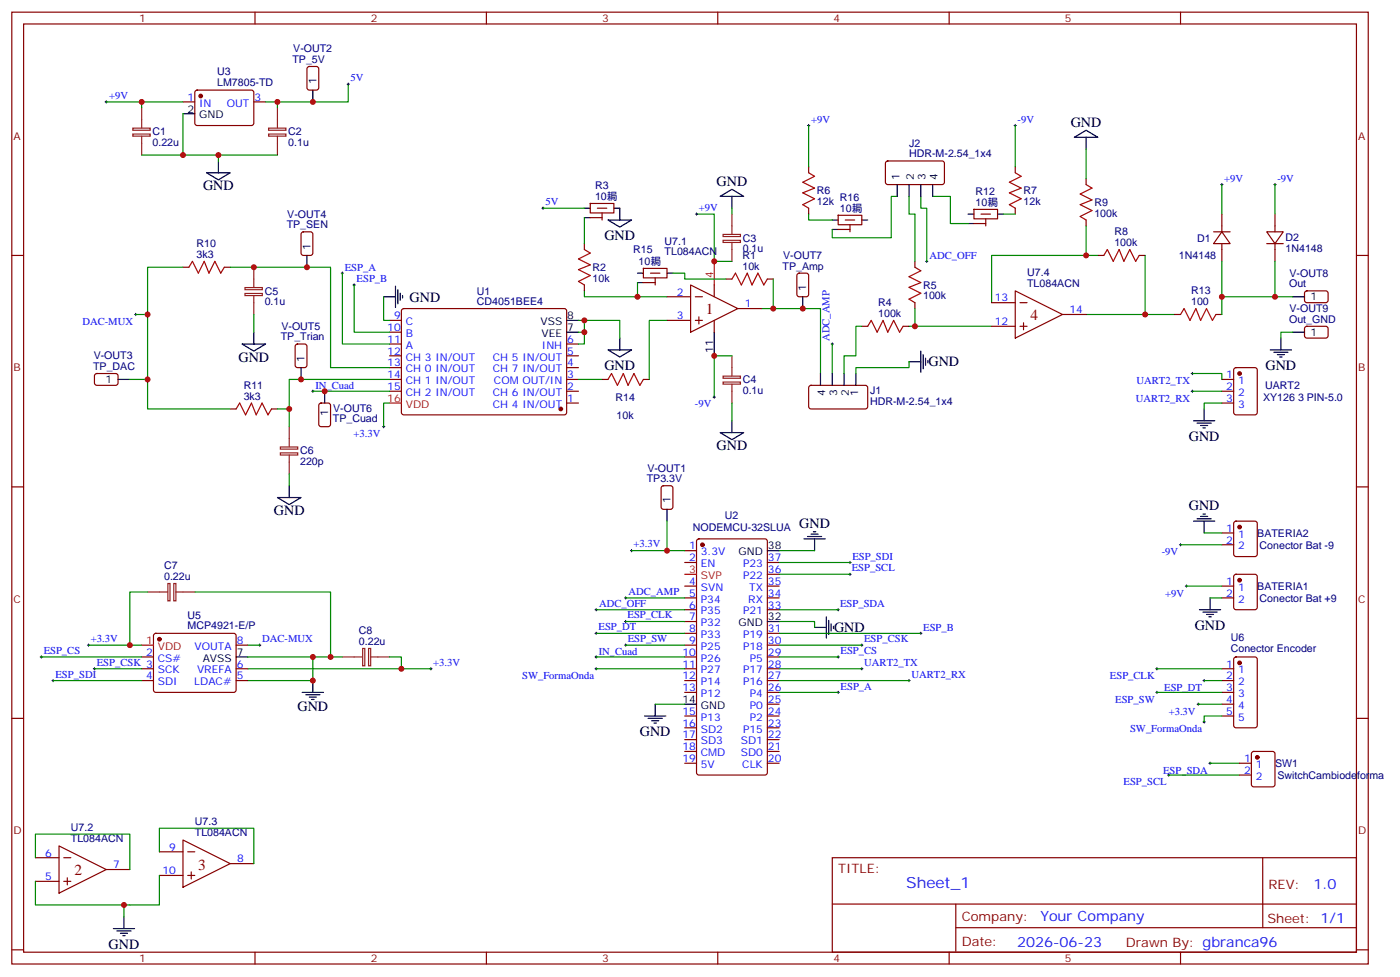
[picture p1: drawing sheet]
<svg xmlns="http://www.w3.org/2000/svg" width="418mm" height="292mm" viewBox="0 0 418 292" stroke-linecap="round" stroke-linejoin="round" font-family="sans-serif">
<g fill="none" stroke="#870000" stroke-width=".35">
<path d="M3.5 3.6h405.4v284.4h-405.4zM7.1 7.2h398.2v277.2h-398.2zM76.2 3.6v3.6M145.3 3.6v3.6M214.5 3.6v3.6M283.6 3.6v3.6M352.8 3.6v3.6M54.7 30.4h3.5M58.4 27.1l.5-.2 16.5 .1 .4 .6v9.5l-.7 .4-16.5-.1-.4-.6v-9.2zM75.8 30.4h3.6M92 20.1l.4-.2h2.1l.7 .4v5.9l-.4 .7h-2.4l-.6-.4-.1-5.9zM241.7 49.8v1.8"/>
<path d="M264.8 48.3l.5-.2h16.5l.4 .7v5.9l-.7 .4h-16.5l-.4-.7v-5.6zM303.4 49.8v1.8M324.6 53.4v1.7M3.5 76.3h3.6M54.7 79.8h1.7M67 79.8h1.8M90.2 69.5l.5-.2h2.1l.6 .4 .1 5.9-.5 .7h-2.3l-.7-.5v-5.8zM174.6 72.8v1.7M176.4 65h3.5M176.4 60.8h7v2.8h-7zM178.5 62.2h2.8M179.9 63.6v2.1"/>
<path d="M241.7 62.2v1.8M250.5 68.5h3.5M250.5 64.3h7v2.8h-7zM252.6 65.7h2.8M254 67.1v2.2M273.4 78.1v1.7M291 66.8h3.6M291 62.6l7.1-.1v2.9h-7zM293.2 64h2.8M294.6 65.4v2.1M303.4 62.2v1.8M324.6 65.7v1.8"/>
<path d="M328.1 76.3h1.7M340.4 76.3h1.8M362.7 69.3h4.9M365.1 69.3l2.5 3.5h-4.9zM365.1 64v5.3M365.1 72.8v5.3M378.5 69.3h5l-2.5 3.5zM378.5 72.8h5M381 64v5.3M381 72.8v5.3M405.3 76.3h3.6M116.4 95.7h3.5"/>
<path d="M116.4 99.2h3.5M120.2 92.4l.4-.2h48.3l.4 .7v30.6l-.7 .4h-48.2l-.5-.7v-30.3zM174.6 85.1v1.8M192.3 84.4h3.5M192.3 80.2h7v2.8h-7zM194.4 81.6h2.8M195.8 83v2.1M199.3 95.7h7.1M199.3 88.7h7.1M206.4 85.1l14.1 7.1-14.1 7zM207.8 95.7h2.1M207.8 88.7h2.1"/>
<path d="M208.8 94.7v2.1M213.4 85.1v3.6M213.4 95.7v3.5M217 83.4h1.7M220.5 92.2h7M229.3 83.4h1.8M238.4 81.8l.4-.2h2.1l.7 .4 .1 5.9-.5 .7-2.4 .1-.6-.5-.1-5.9zM257.5 97.5h1.8M269.9 97.5h1.7M273.4 90.4v1.8M296.3 97.5h7.1M296.3 90.4h7.1"/>
<path d="M303.4 86.9l14.1 7-14.1 7.1zM304.8 97.5h2.1M304.8 90.4h2.1M305.9 96.4v2.1M317.5 93.9h7.1M351 93.9h1.8M363.4 93.9h1.7M390.1 87.1l.4-.2h5.9l.5 .7-.1 2.4-.6 .4h-5.9l-.5-.7v-2.1zM390.1 97.7l.4-.2h5.9l.5 .7-.1 2.4-.6 .4-5.9-.1-.5-.6v-2.1zM28.5 111.8l.4-.2h5.9l.5 .7-.1 2.4-.6 .4-5.9-.1-.5-.6v-2.1zM88.4 103l.5-.2h2.1l.7 .4v5.9l-.4 .7h-2.4l-.7-.4v-5.9zM116.4 116.9h3.5"/>
<path d="M116.4 113.3h3.5M116.4 109.8h3.5M116.4 106.3h3.5M116.4 102.8h3.5M169.3 116.9h3.6M169.3 113.3h3.6M169.3 109.8h3.6M169.3 106.3h3.6M169.3 102.8h3.6M179.9 113.3h1.8M192.3 113.3h1.7M241.9 115.3l.5-.2 16.5 .1 .4 .6-.1 5.9-.6 .5-16.5-.1-.4-.6v-5.7z"/>
<path d="M365.1 116.9h3.6M365.1 113.3h3.6M368.9 110l.5-.2h5.6l.7 .5v12.9l-.5 .7h-5.8l-.7-.4v-13zM68.8 122.2h1.8M81.1 122.2h1.8M95.5 120.6l.5-.2h2.1l.6 .4 .1 6-.5 .6-2.3 .1-.7-.5-.1-5.9zM169.3 120.4h3.6M365.1 120.4h3.6M3.5 145.5h3.6M197.8 145.3l.5-.2h2.1l.6 .4 .1 5.9-.5 .7-2.3 .1-.7-.5v-5.9zM365.1 159.2h3.6M368.9 155.9l.5-.2h5.6l.7 .4v9.5l-.5 .6-5.8 .1-.7-.5v-9.4z"/>
<path d="M405.3 145.5h3.6M204.6 164.5h3.5M204.6 168h3.5M204.6 175.1h3.5M204.6 178.6h3.5M208.4 161.2l.4-.2h19.8l.7 .4v69.4l-.5 .7h-20l-.6-.4-.1-69.4zM229.3 168h3.5M229.3 175.1h3.5M229.3 178.6h3.5M229.3 171.6h3.5M365.1 175.1h3.6M365.1 178.6h3.6"/>
<path d="M365.1 162.7h3.6M368.9 171.8l.5-.2h5.6l.7 .4v9.4l-.5 .7h-5.8l-.7-.4v-9.4zM42.3 196.3h3.6M42.3 199.8h3.6M46.1 189.4l.5-.2h23.2l.5 .2 .3 .5-.1 16.5-.7 .4h-23.5l-.4-.7v-16.2zM70.6 199.8h3.5M70.6 192.7h3.5M204.6 196.3h3.5M204.6 199.8h3.5M204.6 192.7h3.5M204.6 182.1h3.5M204.6 185.7h3.5"/>
<path d="M204.6 189.2h3.5M229.3 196.3h3.5M229.3 199.8h3.5M229.3 192.7h3.5M229.3 182.1h3.5M229.3 189.2h3.5M365.1 199.8h3.6M368.9 196.5l.5-.2h5.6l.7 .4v20l-.5 .7h-5.8l-.7-.4v-20zM3.5 214.6h3.6M42.3 203.3h3.6M70.6 203.3h3.5M204.6 203.3h3.5"/>
<path d="M204.6 206.8h3.5M204.6 213.9h3.5M204.6 217.4h3.5M229.3 203.3h3.5M229.3 206.8h3.5M229.3 210.4h3.5M229.3 213.9h3.5M229.3 217.4h3.5M365.1 203.3h3.6M365.1 206.8h3.6M365.1 210.4h3.6M365.1 213.9h3.6"/>
<path d="M405.3 214.6h3.6M204.6 220.9h3.5M204.6 224.5h3.5M204.6 228h3.5M229.3 220.9h3.5M229.3 224.5h3.5M229.3 228h3.5M370.4 228h3.5M370.4 231.5h3.5M374.2 224.7l.4-.2h5.7l.6 .4 .1 9.5-.5 .6-5.9 .1-.6-.5-.1-9.4zM10.6 256.2h7M17.6 252.7l14.1 7.1-14.1 7z"/>
<path d="M19 256.2h2.2M31.7 259.8h7.1M47.6 254.5h7.1M54.7 250.9l14.1 7.1-14.1 7zM56.1 254.5h2.1M68.8 258h7M248.7 256.2h156.6v28.2h-156.6zM377.3 256.2v20.9M10.6 263.3h7M19 263.3h2.2M20.1 262.2v2.1M47.6 261.5h7.1"/>
<path d="M56.1 261.5h2.1M57.1 260.5v2.1M248.7 270.1h156.5M285.6 277.1h119.6M285.6 270.1v14.1M3.5 283.7h3.6M76.2 284.4v3.6M145.3 284.4v3.6M214.5 284.4v3.6M283.6 284.4v3.6M352.8 284.4v3.6M405.3 283.7h3.6"/>
</g>
<g fill="#870000" stroke="#870000" stroke-width=".35">
<circle cx="167.6" cy="122.2" r=".53"/>
<circle cx="60" cy="28.7" r=".53"/>
<circle cx="47.6" cy="191" r=".53"/>
<circle cx="370.4" cy="198" r=".53"/>
<circle cx="209.9" cy="162.7" r=".53"/>
<circle cx="370.4" cy="173.3" r=".53"/>
<circle cx="370.4" cy="157.4" r=".53"/>
<circle cx="370.4" cy="111.6" r=".53"/>
<circle cx="375.7" cy="226.2" r=".53"/>
</g>
<g fill="none" stroke="#000" stroke-width=".35">
<path d="M54.7 34h3.5M93.5 26.9v3.5M61.7 51.6h7.1l-3.5 2.1zM65.3 48.1v3.5M215.2 58.7l3.5-2.1 3.5 2.1zM218.7 58.7v3.5M268.1 55.1v3.6M271.6 55.1v3.6M275.2 55.1v3.6M278.7 55.1v3.6M321 41l3.6-2.1 3.5 2.1zM324.6 41v3.6"/>
<path d="M91.7 76.3v3.5M174.6 62.2h1.8M174.6 65h1.8M181.7 65.7h7l-3.5 2.1zM183.4 62.2h1.8v3.5M248.7 65.7h1.8M248.7 68.5h1.8M257.5 65.7h1.8M289.3 64h1.7M289.3 66.8h1.7M298.1 64h1.8M75.8 99.2v3.6"/>
<path d="M114.7 88.7h3.5M118.2 85.5v6.3M118.9 86.5v4.3M119.6 87.6v2.1M120.3 88.3v.7M169.3 99.2h3.6M169.3 95.7h3.6M190.5 81.6h1.8M190.5 84.4h1.8M199.3 81.6h1.8M213.4 99.2v7.1M239.9 88.7v3.5"/>
<path d="M386.3 99.2h3.5M386.3 88.7h3.5M35.3 113.3h3.5M72.3 102.8h7.1l-3.6 2.1zM90 109.8v3.5M97 116.9v3.5M181.7 104.5h7l-3.5 2.1zM185.2 101v3.5M245.2 111.6v3.5M248.7 111.6v3.5M252.2 111.6v3.5M255.8 111.6v3.5"/>
<path d="M271.6 108.1h3.6M275.2 104.9v6.3M275.9 105.9v4.3M276.6 107v2.1M277.3 107.7v.7M379.6 104.5h6.3M380.6 105.2h4.3M381.7 105.9h2.1M382.4 106.6h.7M382.8 101v3.5M215.2 129.2h7l-3.5 2.1zM218.7 125.7v3.5"/>
<path d="M356.7 125.7h6.3M357.7 126.4h4.2M358.8 127.1h2.1M359.5 127.8h.7M359.8 122.2v3.5M82.9 148.6h7.1l-3.6 2.1zM86.4 145.1v3.5M199.3 152.2v3.5M242.4 159.6h2.1M243.1 158.9h.7M356.7 155.7h6.3M357.7 155h4.2"/>
<path d="M358.8 154.3h2.1M359.5 153.6h.7M359.8 155.7v3.5M229.3 164.5h3.5M240.2 161h6.4M241.3 160.3h4.2M243.4 161v3.5M361.6 178.6v3.5M70.6 196.3h3.5M229.3 185.7h3.5M243.4 187.4h3.5M246.9 184.3v6.3"/>
<path d="M247.6 185.3v4.2M248.4 186.4v2.1M249.1 187.1v.7M358.4 182.1h6.4M359.5 182.8h4.2M360.5 183.6h2.2M361.2 184.3h.7M90.3 206.8h6.4M91.4 207.5h4.2M92.4 208.2h2.1M93.1 209h.7M93.5 203.3v3.5"/>
<path d="M192.6 213.9h6.4M193.7 214.6h4.2M194.7 215.3h2.1M195.4 216h.7M195.8 210.4v3.5M204.6 210.4h3.5M33.9 277.4h6.3M34.9 278.1h4.3M36 278.8h2.1M36.7 279.5h.7M37 273.9v3.5"/>
</g>
<path d="M213.4 78.1v7M116.4 120.4h3.5M204.6 171.6h3.5M42.3 192.7h3.6" fill="none" stroke="#f00" stroke-width=".35"/>
<g fill="none" stroke="#8c2424" stroke-width=".35">
<path d="M39.7 38.3h5.2v.6h-5.2zM42.3 32.2v6M80.3 38.3h5.1v.6h-5.1zM82.9 32.2v6M39.7 40h5.2v.7h-5.2zM42.3 40.7v5.6M80.3 40h5.1v.7h-5.1zM82.9 40.7v5.6M75.8 79.8v6M216.1 70h5.2v.7h-5.2zM216.1 71.8h5.2v.6h-5.2zM218.7 64v6"/>
<path d="M218.7 72.4v5.7M73.2 85.9h5.2v.6h-5.2zM73.2 87.7h5.2v.6h-5.2zM75.8 88.3v5.6M216.1 112.4h5.2v.6h-5.2zM216.1 114.1h5.2v.7h-5.2zM218.7 106.3v6M218.7 114.8v5.6M83.8 133.5h5.2v.7h-5.2zM83.8 135.3h5.2v.6h-5.2zM86.4 127.5v6M86.4 135.9v5.7"/>
<path d="M44.1 176.8h6M50.2 174.3h.6v5.2h-.6zM51.9 174.3h.7v5.2h-.7zM52.6 176.8h5.6M102.3 196.3h6M108.4 193.7h.6v5.2h-.6zM110.1 193.7h.7v5.2h-.7zM110.8 196.3h5.6"/>
</g>
<g fill="none" stroke="#008700" stroke-width=".35">
<path d="M31.7 30.4h10.6M54.7 30.4h-12.4v1.8M54.7 34v12.3M79.4 30.4h3.5v1.8M104.1 25.2v5.2h-21.2M241.7 37.5v12.3M303.4 37.5v12.3M42.3 46.3h23v1.8M65.3 46.3h17.6M268.1 58.7h-1.8v12.3h-17.6v-2.5M271.6 58.7v5.3h1.8v14.1M275.2 58.7v3.5h1.7v15.9"/>
<path d="M278.7 58.7h5.3v8.1h5.3M324.6 44.6v8.8M365.1 55.1v8.9M381 55.1v8.9M54.7 79.8h-10.6v42.4h24.7M68.8 79.8h30v30h17.6M162.3 62.2h12.3M174.6 65v7.8M208.1 64h5.3v14.1h5.3M218.7 62.2v1.8M241.7 64v1.7h7M299.9 64h3.5"/>
<path d="M324.6 67.5v8.8M328.1 76.3h-31.8v14.1M342.2 76.3v17.6h-17.6M365.1 78.1v10.6M381 78.1v10.6M40.6 93.9h3.5M75.8 93.9v5.3M102.3 81.6v21.2h14.1M105.8 85.1v14.1h10.6M114.7 88.7v7h1.7M172.9 95.7h12.3v5.3M174.6 86.9v1.8h24.7"/>
<path d="M174.6 95.7v3.5h-1.7M174.6 99.2v3.6h-1.7M190.5 84.4v4.3M199.3 95.7h-5.3v17.6M201.1 81.6h3.5v1.8h12.4M231.1 83.4v8.8h-3.6M231.1 92.2h14.1v19.4M257.5 97.5h-1.7v8.8h-3.6v5.3M271.6 97.5h24.7M273.4 92.2v5.3M342.2 93.9h8.8M386.3 99.2h-3.5v1.8"/>
<path d="M386.3 88.7h-21.2v5.2M38.8 113.3h5.3M93.5 116.9h22.9M116.4 113.3h-30v8.9M172.9 113.3h7M218.7 106.3h-5.3v12.3M248.7 102.8v8.8M271.6 108.1v1.7h-15.8v1.8M356.3 111.6h8.8v1.7M356.3 116.9h8.8M82.9 122.2h3.5v5.3M116.4 120.4h-1.7v7.1"/>
<path d="M218.7 120.4v5.3M365.1 120.4h-5.3v1.8M86.4 141.6v3.5M199.3 155.7v8.8M359.8 159.2h5.3M44.1 176.8h-5.3v15.9M58.2 176.8h40.6v19.5M187 178.6h17.6M188.7 164.5h15.9M232.8 164.5h10.6M232.8 168h21.2M232.8 171.6h21.2"/>
<path d="M352.8 162.7h12.3M354.5 175.1h10.6M361.6 178.6h3.5M12.3 196.3h30M26.5 192.7h15.8M28.2 199.8h14.1M74.1 196.3h19.4v7h-19.4M74.1 192.7h3.5M74.1 199.8h54.7M93.5 196.3h8.8M116.4 196.3h3.5v3.5M178.2 196.3h26.4"/>
<path d="M178.2 199.8h26.4M178.2 182.1h26.4M178.2 189.2h26.4M187 192.7h17.6M187 185.7h17.6M232.8 185.7h10.6v1.7M232.8 192.7h24.7M232.8 196.3h17.7M232.8 199.8h24.7M232.8 182.1h17.7M232.8 189.2h42.4M345.7 199.8h19.4"/>
<path d="M15.9 203.3h26.4M195.8 210.4h8.8M232.8 203.3h38.8M232.8 206.8h17.7M345.7 206.8h19.4M358.1 210.4h7M359.8 203.3h5.3M365.1 213.9h-5.3v1.8M349.2 231.5h21.2M361.6 228h8.8M10.6 256.2v-7h28.2v10.6M47.6 254.5v-7.1h28.2v10.6"/>
<path d="M37 270.3v3.6M47.6 261.5v8.8h-37v-7"/>
</g>
<path d="M241.7 51.6l1.7 1.1-3.5 1.7 3.5 1.8-3.5 1.4 3.5 1.8-3.5 1.7 1.8 1.1M303.4 51.6l1.8 1.1-3.6 1.7 3.6 1.8-3.6 1.4 3.6 1.8-3.6 1.7 1.8 1.1M324.6 55.1l1.7 1.1-3.5 1.8 3.5 1.7-3.5 1.4 3.5 1.8-3.5 1.8 1.8 1M56.4 79.8l1.1-1.7 1.8 3.5 1.7-3.5 1.4 3.5 1.8-3.5 1.8 3.5 1-1.8M174.6 74.5l1.8 1.1-3.5 1.8 3.5 1.7-3.5 1.4 3.5 1.8-3.5 1.8 1.7 1M273.4 79.8l1.8 1.1-3.6 1.8 3.6 1.7-3.6 1.4 3.6 1.8-3.6 1.8 1.8 1M329.8 76.3l1.1-1.8 1.8 3.6 1.7-3.6 1.4 3.6 1.8-3.6 1.8 3.6 1-1.8M218.7 83.4l1.1-1.8 1.7 3.5 1.8-3.5 1.4 3.5 1.8-3.5 1.7 3.5 1.1-1.7M259.3 97.5l1-1.8 1.8 3.5 1.8-3.5 1.4 3.5 1.8-3.5 1.7 3.5 1.1-1.7M352.8 93.9l1-1.7 1.8 3.5 1.8-3.5 1.4 3.5 1.7-3.5 1.8 3.5 1.1-1.8M181.7 113.3l1-1.7 1.8 3.5 1.8-3.5 1.4 3.5 1.7-3.5 1.8 3.5 1.1-1.8M70.6 122.2l1-1.8 1.8 3.5 1.7-3.5 1.5 3.5 1.7-3.5 1.8 3.5 1-1.7" fill="none" stroke="#a10000" stroke-width=".35"/>
<g fill="none" stroke="#000" stroke-width=".3">
<path d="M31.4 30.4h.7M31.7 30.1v.7M103.7 25.2h.7M104.1 24.8v.7M241.3 37.5h.7M241.7 37.1v.8M303 37.5h.7M303.4 37.1v.8M364.8 55.1h.7M365.1 54.8v.7M380.6 55.1h.8M381 54.8v.7"/>
<path d="M161.9 62.2h.7M162.3 61.8v.7M207.8 64h.7M208.1 63.6v.7M276.6 78.1h.7M276.9 77.7v.7M40.2 93.9h.7M40.6 93.6v.7M102 81.6h.7M102.3 81.2v.8M105.5 85.1h.7M105.8 84.8v.7"/>
<path d="M93.1 116.9h.7M93.5 116.5v.7M213.1 118.6h.7M213.4 118.3v.7M248.4 102.8h.7M248.7 102.4v.7M356 116.9h.7M356 111.6h.7M356.3 111.2v.7M356.3 116.5v.7M114.3 127.5h.7M114.7 127.1v.7"/>
<path d="M186.6 178.6h.7M187 178.3v.7M188.4 164.5h.7M188.7 164.1v.8M253.6 168h.8M253.6 171.6h.8M254 167.7v.7M254 171.2v.7M352.4 162.7h.7M352.8 162.4v.7M354.2 175.1h.7M354.5 174.7v.7"/>
<path d="M12 196.3h.7M12.3 195.9v.7M26.1 192.7h.7M26.5 192.4v.7M27.9 199.8h.7M28.2 199.4v.7M77.3 192.7h.7M77.6 192.4v.7M128.4 199.8h.7M128.8 199.4v.7M177.8 196.3h.7M177.8 199.8h.7"/>
<path d="M177.8 182.1h.7M177.8 189.2h.7M178.2 181.8v.7M178.2 188.8v.7M178.2 195.9v.7M178.2 199.4v.7M186.6 192.7h.7M186.6 185.7h.7M187 185.3v.7M187 192.4v.7M250.1 196.3h.7M250.1 182.1h.7"/>
<path d="M250.5 181.8v.7M250.5 195.9v.7M257.2 192.7h.7M257.2 199.8h.7M257.5 192.4v.7M257.5 199.4v.7M274.8 189.2h.7M275.2 188.8v.7M345.4 199.8h.7M345.7 199.4v.7M15.5 203.3h.7M15.9 203v.7"/>
<path d="M250.1 206.8h.7M250.5 206.5v.7M271.3 203.3h.7M271.6 203v.7M345.4 206.8h.7M345.7 206.5v.7M357.7 210.4h.7M358.1 210v.7M359.5 203.3h.7M359.5 215.7h.7M359.8 203v.7M359.8 215.3v.7"/>
<path d="M348.9 231.5h.7M349.2 231.2v.7M361.2 228h.7M361.6 227.6v.8"/>
</g>
<g fill="#c00">
<circle cx="54.7" cy="46.3" r=".88"/>
<circle cx="65.3" cy="46.3" r=".88"/>
<circle cx="82.9" cy="30.4" r=".88"/>
<circle cx="273.4" cy="97.5" r=".88"/>
<circle cx="324.6" cy="76.3" r=".88"/>
<circle cx="42.3" cy="30.4" r=".88"/>
<circle cx="86.4" cy="122.2" r=".88"/>
<circle cx="75.8" cy="79.8" r=".88"/>
<circle cx="44.1" cy="93.9" r=".88"/>
<circle cx="174.6" cy="95.7" r=".88"/>
<circle cx="174.6" cy="99.2" r=".88"/>
<circle cx="93.5" cy="203.3" r=".88"/>
<circle cx="93.5" cy="196.3" r=".88"/>
<circle cx="119.9" cy="199.8" r=".88"/>
<circle cx="38.8" cy="192.7" r=".88"/>
<circle cx="98.8" cy="196.3" r=".88"/>
<circle cx="37" cy="270.3" r=".88"/>
<circle cx="213.4" cy="78.1" r=".88"/>
<circle cx="213.4" cy="106.3" r=".88"/>
<circle cx="342.2" cy="93.9" r=".88"/>
<circle cx="231.1" cy="92.2" r=".88"/>
<circle cx="199.3" cy="164.5" r=".88"/>
<circle cx="44.1" cy="113.3" r=".88"/>
<circle cx="91.7" cy="79.8" r=".88"/>
<circle cx="90" cy="113.3" r=".88"/>
<circle cx="97" cy="116.9" r=".88"/>
<circle cx="239.9" cy="92.2" r=".88"/>
<circle cx="190.5" cy="88.7" r=".88"/>
<circle cx="365.1" cy="88.7" r=".88"/>
<circle cx="381" cy="88.7" r=".88"/>
<circle cx="93.5" cy="30.4" r=".88"/>
</g>
<g font-size="4.6" fill="#800">
<text x="211" y="93.9">1</text>
<text x="308" y="95.7">4</text>
<text x="22.2" y="261.5">2</text>
<text x="59.3" y="259.8">3</text>
</g>
<text font-size="4.6" fill="#00f" x="270.8" y="265.3">Sheet_1</text>
<g font-size="4.2">
<text x="320" y="37.8">GND</text>
<text x="60.7" y="56.9">GND</text>
<text x="214.1" y="55.4">GND</text>
<text x="180.6" y="71.8">GND</text>
<text x="122.4" y="90.1">GND</text>
<text x="71.3" y="108.1">GND</text>
<text x="180.6" y="110.6">GND</text>
<text x="277.5" y="109.5">GND</text>
<text x="378.2" y="110.6">GND</text>
<text x="355.2" y="131.7">GND</text>
<text x="214.1" y="134.5">GND</text>
<text x="81.8" y="153.9">GND</text>
<text x="355.2" y="152.5">GND</text>
<text x="238.8" y="157.7">GND</text>
<text x="249.2" y="188.8">GND</text>
<text x="357" y="188.2">GND</text>
<text x="88.9" y="212.5">GND</text>
<text x="191.2" y="219.9">GND</text>
<text x="32.5" y="283.4">GND</text>
</g>
<g font-size="4.2" fill="#00f">
<text x="392.5" y="265.5">1.0</text>
<text x="310.9" y="275">Your Company</text>
<text x="304" y="282.9">2026-06-23</text>
</g>
<g font-size="3.9" fill="#800">
<text x="250.5" y="260.8">TITLE:</text>
<text x="379.1" y="265.5">REV:</text>
<text x="287.4" y="275">Company:</text>
<text x="378.7" y="275.6">Sheet: 1/1</text>
<text x="287.4" y="282.7">Date:</text>
<text x="336.4" y="282.8">Drawn By: gbranca96</text>
</g>
<g font-size="3.2" fill="#800">
<text x="41.6" y="6.6">1</text>
<text x="110.8" y="6.6">2</text>
<text x="179.9" y="6.6">3</text>
<text x="249.1" y="6.6">4</text>
<text x="318.2" y="6.6">5</text>
<text x="4.1" y="41.7">A</text>
<text x="405.9" y="41.7">A</text>
<text x="4.1" y="110.9">B</text>
<text x="405.9" y="110.9">B</text>
<text x="4.1" y="180">C</text>
<text x="405.9" y="180">C</text>
<text x="4.1" y="249.2">D</text>
<text x="405.9" y="249.2">D</text>
<text x="41.6" y="287.4">1</text>
<text x="110.8" y="287.4">2</text>
<text x="179.9" y="287.4">3</text>
<text x="249.1" y="287.4">4</text>
<text x="318.2" y="287.4">5</text>
</g>
<g font-size="3.2" fill="#000080">
<text x="87.6" y="15.6">V-OUT2</text>
<text x="64.9" y="22.5">U3</text>
<text x="87.4" y="18.8">TP_5V</text>
<text x="64.9" y="25.7">LM7805-TD</text>
<text x="45.6" y="40.4">C1</text>
<text x="86.1" y="40.4">C2</text>
<text x="45.6" y="43.6">0.22u</text>
<text x="86.1" y="43.6">0.1u</text>
<text x="271.7" y="47">HDR-M-2.54_1x4</text>
<text x="271.7" y="43.9">J2</text>
<text x="177.8" y="59.7">10䎤ṃ쀀</text>
<text x="177.8" y="56.6">R3</text>
<text x="244.1" y="58.1">R6</text>
<text x="291.5" y="58.3">R12</text>
<text x="305.9" y="58.1">R7</text>
<text x="85.9" y="65.1">V-OUT4</text>
<text x="244.1" y="61.2">12k</text>
<text x="251" y="63.3">10䎤ṃ쀀</text>
<text x="251" y="60.1">R16</text>
<text x="291.5" y="61.5">10䎤ṃ쀀 12k</text>
<text x="327" y="64.7">100k</text>
<text x="327" y="61.6">R9</text>
<text x="85.7" y="68.2">TP_SEN</text>
<text x="333" y="70.3">R8</text>
<text x="58.7" y="77">3k3</text>
<text x="58.7" y="73.9">R10</text>
<text x="189.2" y="75.7">R15</text>
<text x="198.6" y="76.3">TL084ACN</text>
<text x="198.6" y="73.1">U7.1</text>
<text x="221.9" y="77.4">R1</text>
<text x="222" y="75.3">0.1u</text>
<text x="222" y="72.2">C3</text>
<text x="234" y="77.4">V-OUT7</text>
<text x="333" y="73.5">100k</text>
<text x="352.3" y="77.4">1N4148</text>
<text x="357.7" y="72.1">D1</text>
<text x="384.2" y="75.3">1N4148</text>
<text x="384.2" y="72.1">D2</text>
<text x="177.1" y="81">R2</text>
<text x="190.8" y="79.2">10䎤ṃ쀀</text>
<text x="221.9" y="80.5">10k</text>
<text x="233.8" y="80.5">TP_Amp</text>
<text x="306.9" y="82.5">U7.4</text>
<text x="385.3" y="82.7">V-OUT8</text>
<text x="79.1" y="88">C5</text>
<text x="142.5" y="88">U1</text>
<text x="177.1" y="84.2">10k</text>
<text x="275.9" y="89.4">100k</text>
<text x="275.9" y="86.3">R5</text>
<text x="306.9" y="85.7">TL084ACN</text>
<text x="355.9" y="87.9">R13</text>
<text x="385.2" y="85.8">Out</text>
<text x="79.1" y="91.2">0.1u</text>
<text x="142.5" y="91.1">CD4051BEE4</text>
<text x="262.5" y="94.7">100k</text>
<text x="262.5" y="91.5">R4</text>
<text x="355.9" y="91.1">100</text>
<text x="385.3" y="93.2">V-OUT9</text>
<text x="83.9" y="101.7">TP_Trian</text>
<text x="84.1" y="98.6">V-OUT5</text>
<text x="385.2" y="96.4">Out_GND</text>
<text x="28" y="107.4">V-OUT3</text>
<text x="27.8" y="110.5">TP_DAC</text>
<text x="72.8" y="119.3">3k3</text>
<text x="72.8" y="116.2">R11</text>
<text x="184" y="119.8">R14</text>
<text x="222" y="117.6">0.1u</text>
<text x="222" y="114.5">C4</text>
<text x="260" y="117.7">J1</text>
<text x="377.5" y="119.8">XY126 3 PIN-5.0</text>
<text x="378.1" y="116.3">UART2</text>
<text x="99.6" y="123">V-OUT6</text>
<text x="184.3" y="125">10k</text>
<text x="260" y="120.9">HDR-M-2.54_1x4</text>
<text x="99.5" y="126.2">TP_Cuad</text>
<text x="89.7" y="135.6">C6</text>
<text x="89.7" y="138.8">220p</text>
<text x="193.4" y="140.9">V-OUT1</text>
<text x="193.3" y="144">TP3.3V</text>
<text x="216.6" y="155.1">U2</text>
<text x="207.1" y="158.6">NODEMCU-32SLUA</text>
<text x="375.7" y="160.3">BATERIA2</text>
<text x="376.4" y="163.9">Conector Bat -9</text>
<text x="49" y="173.2">0.22u</text>
<text x="49" y="170.1">C7</text>
<text x="375.7" y="176.2">BATERIA1</text>
<text x="376.4" y="179.8">Conector Bat +9</text>
<text x="56.1" y="184.8">U5</text>
<text x="56.1" y="188">MCP4921-E/P</text>
<text x="107.3" y="189.5">C8</text>
<text x="367.8" y="191.5">U6</text>
<text x="107.3" y="192.7">0.22u</text>
<text x="367.8" y="194.9">Conector Encoder</text>
<text x="381" y="229.1">SW1</text>
<text x="381.7" y="232.7">SwitchCambiodeforma</text>
<text x="21.2" y="251.5">TL084ACN</text>
<text x="21.2" y="248.3">U7.2</text>
<text x="58.2" y="249.8">TL084ACN</text>
<text x="58.2" y="246.6">U7.3</text>
</g>
<g font-size="3.2" fill="#00f">
<text x="32.6" y="29.6">+9V</text>
<text x="104.8" y="24.3">5V</text>
<text x="56" y="30.1">1</text>
<text x="59.5" y="31.9">IN</text>
<text x="67.8" y="31.9">OUT</text>
<text x="76" y="30.1">3</text>
<text x="242.4" y="36.6">+9V</text>
<text x="304.1" y="36.6">-9V</text>
<text x="365.8" y="54.3">+9V</text>
<text x="381.7" y="54.3">-9V</text>
<text x="163" y="61.3">5V</text>
<text x="208.8" y="63.1">+9V</text>
<text x="277.8" y="77.3">ADC_OFF</text>
<text x="103" y="80.8">ESP_A</text>
<text x="106.6" y="84.4">ESP_B</text>
<text x="202.2" y="88.3">2</text>
<text x="117.8" y="95.4">9</text>
<text x="202.2" y="95.4">3</text>
<text x="222.6" y="91.8">1</text>
<text x="297.2" y="90.1">13</text>
<text x="319.6" y="93.6">14</text>
<text x="24.6" y="97">DAC-MUX</text>
<text x="115.7" y="98.9">10</text>
<text x="121.2" y="97.1">C</text>
<text x="121.2" y="100.6">B</text>
<text x="247.9" y="101.9" transform="rotate(-90 247.9 101.9)">ADC_AMP</text>
<text x="297.2" y="97.1">12</text>
<text x="115.7" y="102.4">11</text>
<text x="115.7" y="105.9">12</text>
<text x="121.2" y="104.2">A</text>
<text x="121.2" y="107.7">CH 3 IN/OUT</text>
<text x="147.3" y="107.7">CH 5 IN/OUT</text>
<text x="161.9" y="104.2">INH</text>
<text x="169.5" y="105.9">5</text>
<text x="169.5" y="102.4">6</text>
<text x="115.7" y="109.5">13</text>
<text x="115.7" y="113">14</text>
<text x="121.2" y="111.2">CH 0 IN/OUT</text>
<text x="147.3" y="111.2">CH 7 IN/OUT</text>
<text x="169.5" y="113">3</text>
<text x="169.5" y="109.5">4</text>
<text x="366.5" y="113">1</text>
<text x="94.2" y="116.2">IN_Cuad</text>
<text x="115.7" y="116.5">15</text>
<text x="121.2" y="114.8">CH 1 IN/OUT</text>
<text x="121.2" y="118.3">CH 2 IN/OUT</text>
<text x="147.3" y="118.3">CH 6 IN/OUT</text>
<text x="147.6" y="114.8">COM OUT/IN</text>
<text x="169.5" y="116.5">2</text>
<text x="339.4" y="119.9">UART2_RX</text>
<text x="339.6" y="114.7">UART2_TX</text>
<text x="366.5" y="116.5">2</text>
<text x="370" y="114.8">1</text>
<text x="370" y="118.3">2</text>
<text x="147.3" y="121.8">CH 4 IN/OUT</text>
<text x="169.5" y="120.1">1</text>
<text x="207.7" y="121.7">-9V</text>
<text x="366.5" y="120.1">3</text>
<text x="370" y="121.8">3</text>
<text x="105.6" y="130.4">+3.3V</text>
<text x="366.5" y="158.9">1</text>
<text x="370" y="160.6">1</text>
<text x="189.3" y="163.5">+3.3V</text>
<text x="205.9" y="164.1">1</text>
<text x="205.9" y="167.7">2</text>
<text x="209.4" y="165.9">3.3V</text>
<text x="229.5" y="167.7">37</text>
<text x="254.7" y="167.1">ESP_SDI</text>
<text x="347.2" y="165.8">-9V</text>
<text x="366.5" y="162.4">2</text>
<text x="370" y="164.1">2</text>
<text x="209.4" y="169.4">EN</text>
<text x="222.1" y="173">P22</text>
<text x="222.1" y="169.4">P23</text>
<text x="229.5" y="171.2">36</text>
<text x="254.5" y="170.6">ESP_SCL</text>
<text x="187.8" y="177.8">ADC_AMP</text>
<text x="205.9" y="174.7">4</text>
<text x="205.9" y="178.3">5</text>
<text x="209.4" y="176.5">SVN</text>
<text x="223.9" y="176.5">TX</text>
<text x="229.5" y="178.3">34</text>
<text x="229.5" y="174.7">35</text>
<text x="348.2" y="178.2">+9V</text>
<text x="366.5" y="174.7">1</text>
<text x="366.5" y="178.3">2</text>
<text x="370" y="176.5">1</text>
<text x="179" y="181.3">ADC_OFF</text>
<text x="187.5" y="184.7">ESP_CLK</text>
<text x="205.9" y="181.8">6</text>
<text x="205.9" y="185.3">7</text>
<text x="209.4" y="180">P34</text>
<text x="209.4" y="183.6">P35</text>
<text x="222.1" y="183.6">P21</text>
<text x="223.6" y="180">RX</text>
<text x="229.5" y="181.8">33</text>
<text x="251" y="181.2">ESP_SDA</text>
<text x="370" y="180">2</text>
<text x="27.2" y="191.8">+3.3V</text>
<text x="78.3" y="191.8">DAC-MUX</text>
<text x="178.9" y="188.3">ESP_DT</text>
<text x="187.6" y="191.8">ESP_SW</text>
<text x="205.9" y="188.8">8</text>
<text x="209.4" y="187.1">P32</text>
<text x="209.4" y="190.6">P33</text>
<text x="222.1" y="190.6">P19</text>
<text x="229.5" y="188.8">31</text>
<text x="258.2" y="191.8">ESP_CSK</text>
<text x="275.9" y="188.4">ESP_B</text>
<text x="13.1" y="195.4">ESP_CS</text>
<text x="43.7" y="195.9">2</text>
<text x="47.2" y="197.7">CS#</text>
<text x="58.1" y="194.1">VOUTA</text>
<text x="70.7" y="192.4">8</text>
<text x="178.9" y="195.5">IN_Cuad</text>
<text x="203.9" y="195.9">10</text>
<text x="205.9" y="192.4">9</text>
<text x="209.4" y="194.1">P25</text>
<text x="209.4" y="197.7">P26</text>
<text x="222.1" y="194.1">P18</text>
<text x="224.1" y="197.7">P5</text>
<text x="229.5" y="195.9">29</text>
<text x="229.5" y="192.4">30</text>
<text x="251.2" y="195.4">ESP_CS</text>
<text x="16.6" y="202.4">ESP_SDI</text>
<text x="28.9" y="198.9">ESP_CSK 3</text>
<text x="43.7" y="203">4</text>
<text x="47.2" y="201.2">SCK</text>
<text x="58.9" y="201.2">VREFA</text>
<text x="70.7" y="203">5</text>
<text x="70.7" y="199.4">6</text>
<text x="129.5" y="198.9">+3.3V</text>
<text x="156" y="202.9">SW_FormaOnda</text>
<text x="203.9" y="199.4">11</text>
<text x="203.9" y="203">12</text>
<text x="209.4" y="201.2">P27</text>
<text x="222.1" y="201.2">P17</text>
<text x="229.5" y="203">27</text>
<text x="229.5" y="199.4">28</text>
<text x="258.3" y="198.9">UART2_TX</text>
<text x="272.4" y="202.4">UART2_RX</text>
<text x="331.7" y="202.9">ESP_CLK</text>
<text x="366.5" y="199.4">1</text>
<text x="366.5" y="203">2</text>
<text x="370" y="201.2">1</text>
<text x="47.2" y="204.7">SDI</text>
<text x="58.1" y="204.7">LDAC#</text>
<text x="203.9" y="206.5">13</text>
<text x="209.4" y="204.7">P14</text>
<text x="209.4" y="208.2">P12</text>
<text x="222.1" y="204.7">P16</text>
<text x="224.1" y="208.2">P4</text>
<text x="229.5" y="206.5">26</text>
<text x="251.2" y="206.1">ESP_A</text>
<text x="333.3" y="209.9">ESP_SW</text>
<text x="347.9" y="206.4">ESP_DT</text>
<text x="366.5" y="206.5">3</text>
<text x="370" y="204.7">2</text>
<text x="370" y="208.2">3</text>
<text x="203.9" y="213.5">15</text>
<text x="209.4" y="215.3">P13</text>
<text x="224.1" y="215.3">P2</text>
<text x="224.1" y="211.8">P0</text>
<text x="229.5" y="213.5">24</text>
<text x="229.5" y="210">25</text>
<text x="349.2" y="213.5">+3.3V</text>
<text x="366.5" y="210">4</text>
<text x="366.5" y="213.5">5</text>
<text x="370" y="211.8">4</text>
<text x="370" y="215.3">5</text>
<text x="203.9" y="217.1">16</text>
<text x="203.9" y="220.6">17</text>
<text x="209.4" y="218.8">SD2</text>
<text x="222.1" y="218.8">P15</text>
<text x="229.5" y="220.6">22</text>
<text x="229.5" y="217.1">23</text>
<text x="337.7" y="218.8">SW_FormaOnda</text>
<text x="203.9" y="224.1">18</text>
<text x="203.9" y="227.6">19</text>
<text x="209.4" y="222.4">SD3</text>
<text x="209.4" y="225.9">CMD</text>
<text x="221.4" y="225.9">SD0</text>
<text x="221.4" y="222.4">SD1</text>
<text x="229.5" y="227.6">20</text>
<text x="229.5" y="224.1">21</text>
<text x="371.8" y="227.6">1</text>
<text x="209.4" y="229.4">5V</text>
<text x="221.8" y="229.4">CLK</text>
<text x="347.6" y="231.1">ESP_SDA</text>
<text x="371.8" y="231.2">2</text>
<text x="375.2" y="229.4">1</text>
<text x="375.2" y="232.9">2</text>
<text x="335.7" y="234.6">ESP_SCL</text>
<text x="13.5" y="255.9">6</text>
<text x="50.5" y="254.1">9</text>
<text x="70.9" y="257.6">8</text>
<text x="13.5" y="262.9">5</text>
<text x="33.9" y="259.4">7</text>
<text x="48.5" y="261.2">10</text>
</g>
<g font-size="3.2">
<text x="94.5" y="25.2" transform="rotate(-90 94.5 25.2)">1</text>
<text x="56" y="33.6">2</text>
<text x="59.5" y="35.4">GND</text>
<text x="268.8" y="53.8" transform="rotate(-90 268.8 53.8)">1</text>
<text x="273" y="53.8" transform="rotate(-90 273 53.8)">2</text>
<text x="276.6" y="53.8" transform="rotate(-90 276.6 53.8)">3</text>
<text x="280.1" y="53.8" transform="rotate(-90 280.1 53.8)">4</text>
<text x="92.8" y="74.5" transform="rotate(-90 92.8 74.5)">1</text>
<text x="240.9" y="86.9" transform="rotate(-90 240.9 86.9)">1</text>
<text x="391.6" y="89.7">1</text>
<text x="169.5" y="95.4">8</text>
<text x="161.5" y="97.1">VSS</text>
<text x="161.8" y="100.6">VEE</text>
<text x="169.5" y="98.9">7</text>
<text x="391.6" y="100.3">1</text>
<text x="213.1" y="105.4" transform="rotate(-90 213.1 105.4)">11</text>
<text x="91" y="108.1" transform="rotate(-90 91 108.1)">1</text>
<text x="31.5" y="114.4">1</text>
<text x="246.6" y="118.4" transform="rotate(-90 246.6 118.4)">4</text>
<text x="250.1" y="118.4" transform="rotate(-90 250.1 118.4)">3</text>
<text x="253.6" y="118.4" transform="rotate(-90 253.6 118.4)">2</text>
<text x="256.5" y="118.4" transform="rotate(-90 256.5 118.4)">1</text>
<text x="98.1" y="124.2" transform="rotate(-90 98.1 124.2)">1</text>
<text x="200.4" y="150.4" transform="rotate(-90 200.4 150.4)">1</text>
<text x="220.7" y="165.9">GND</text>
<text x="229.5" y="164.1">38</text>
<text x="229.5" y="185.3">32</text>
<text x="220.7" y="187.1">GND</text>
<text x="60.6" y="197.7">AVSS</text>
<text x="70.7" y="195.9">7</text>
<text x="203.9" y="210">14</text>
<text x="209.4" y="211.8">GND</text>
</g>
<g font-size="3.2" fill="#f00">
<text x="213.1" y="83" transform="rotate(-90 213.1 83)">4</text>
<text x="115.7" y="120.1">16</text>
<text x="121.2" y="121.8">VDD</text>
<text x="205.9" y="171.2">3</text>
<text x="209.4" y="173">SVP</text>
<text x="43.7" y="192.4">1</text>
<text x="47.2" y="194.1">VDD</text>
</g>
</svg>
